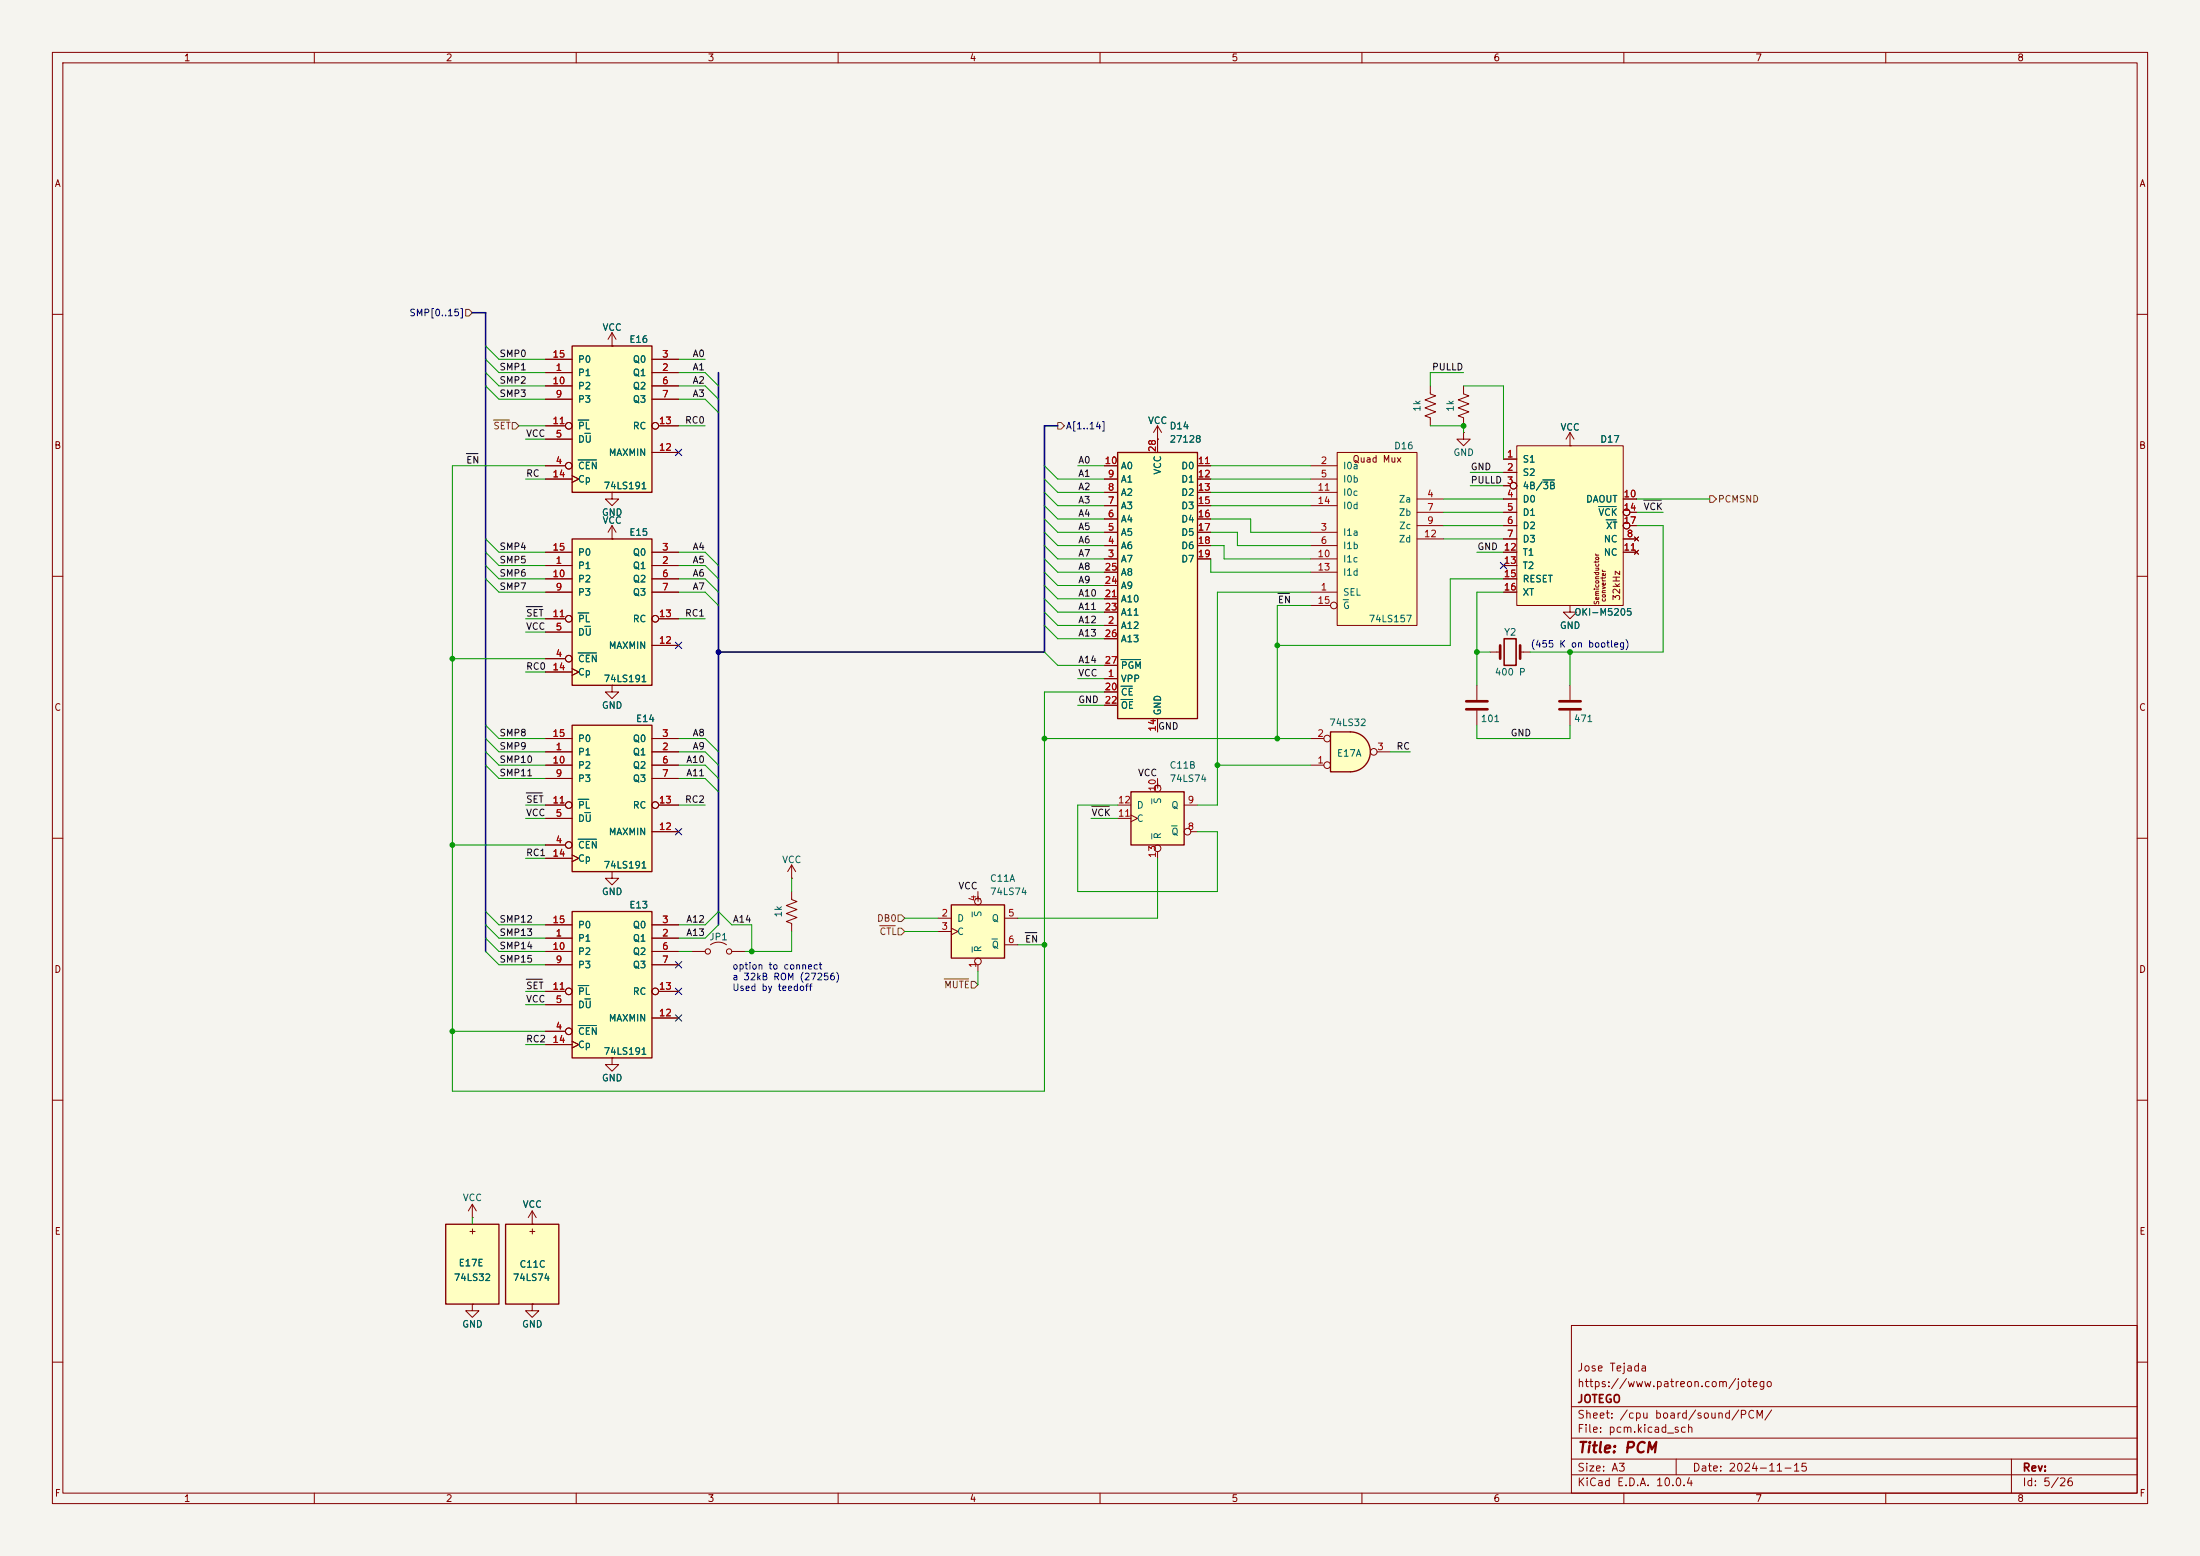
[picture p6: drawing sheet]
<svg xmlns="http://www.w3.org/2000/svg" width="420mm" height="297mm" viewBox="0 0 420 297" stroke-linecap="round" stroke-linejoin="round" font-family="sans-serif">
<path d="M0 0h420v297h-420z" fill="#f5f4ef" stroke="#f5f4ef" stroke-width=".19"/>
<g fill="none" stroke="#840000" stroke-width=".19">
<path d="M10 10h400v277h-400zM12 12h396v273h-396zM60 10v2M110 10v2M160 10v2M210 10v2M260 10v2M310 10v2M360 10v2M10 60h2M408 60h2M10 110h2"/>
<path d="M408 110h2M10 160h2M408 160h2M10 210h2M408 210h2M300 253h108v32h-108zM10 260h2M300 278.5h108M300 274.5h108M300 268.5h108M320 278.5v3M384 278.5v6.5"/>
<path d="M408 260h2M60 285v2M110 285v2M160 285v2M210 285v2M260 285v2M300 281.5h108M310 285v2M360 285v2"/>
</g>
<path d="M255.3 86.4h15.2v33h-15.2z" fill="#ffffc2"/>
<g fill="none" stroke="#840000" stroke-width=".19">
<path d="M250.2 88.9h5.1M250.2 91.4h5.1M250.2 94h5.1M250.2 96.5h5.1M255.3 86.4h15.2v33h-15.2zM270.5 95.3h5.1M270.5 97.8h5.1M250.2 113h5.1M250.2 101.6h5.1M250.2 104.1h5.1M250.2 106.7h5.1M250.2 109.2h5.1"/>
<path d="M250.2 115.6h3.8M270.5 100.3h5.1M270.5 102.9h5.1"/>
<circle cx="254.6" cy="115.6" r=".63"/>
</g>
<path d="M256.4 114.5h1" fill="none" stroke="#006464" stroke-width=".19"/>
<path d="M109.2 102.9h15.3v27.9h-15.3z" fill="#ffffc2"/>
<path d="M109.2 102.9h15.3v27.9h-15.3z" fill="none" stroke="#840000" stroke-width=".25"/>
<g fill="none" stroke="#840000" stroke-width=".19">
<path d="M221 83.8h.1M221 81.3l-.8 1.3M221 81.3l.7 1.3M221 81.3v2.5M279.4 82.6v1.2h1.3l-1.3 1.3-1.3-1.3h1.3M279.4 82.6h.1M299.7 85.1h.1M299.7 82.6v2.5M299.7 82.6l-.7 1.2M299.7 82.6l.8 1.2M104.1 108h5.1M104.1 105.4h5.1"/>
<path d="M104.1 110.5h5.1M104.1 113h5.1M104.1 118.1h3.8M124.5 108h5M124.5 105.4h5M124.5 110.5h5M124.5 113h5M125.7 118.1h3.8M299.7 115.6v1.2h1.3l-1.3 1.3-1.3-1.3h1.3M299.7 115.6h.1M104.1 125.7h3.8M104.1 120.7h5.1"/>
<path d="M104.1 128.3h5.1M109.2 127.6l1.3 .7-1.3 .6M124.5 123.2h5M281.9 130.8v2.8M281.9 135.6v2.8M284.5 124.5h1.9M290.2 124.5h1.9M299.7 130.8v2.8M299.7 135.6v2.8M151.1 170.2v1.5l1 .4-2 .7 2 .8-2 .8 2 .7-2 .8 1 .4v1.5"/>
<circle cx="108.6" cy="118.1" r=".63"/>
<circle cx="125.1" cy="118.1" r=".63"/>
<circle cx="108.6" cy="125.7" r=".63"/>
</g>
<path d="M110.4 117h2M111.6 119.5h1.1M110.4 124.6h3.5" fill="none" stroke="#006464" stroke-width=".19"/>
<path d="M279.9 133.9h4.1M279.9 135.4h4.1M286.4 123.2v2.5M290.2 123.2v2.5M297.7 133.9h4.1M297.7 135.4h4.1" fill="none" stroke="#840000" stroke-width=".51"/>
<path d="M287.1 121.9h2.3v5.1h-2.3z" fill="none" stroke="#840000" stroke-width=".3"/>
<path d="M289.6 85.1h20.3v30.5h-20.3z" fill="#ffffc2"/>
<g fill="none" stroke="#840000" stroke-width=".19">
<path d="M287 87.6h2.6M287 90.2h2.6M287 92.7h1.3M287 95.3h2.6M287 97.8h2.6M289.6 85.1h20.3v30.5h-20.3zM309.9 95.3h2.5M311.1 97.8h1.3M287 100.3h2.6M287 102.9h2.6M287 105.4h2.6M287 108h2.6"/>
<path d="M287 110.5h2.6M287 113h2.6M309.9 102.9h2.5M309.9 105.4h2.5M311.1 100.3h1.3M312 102.5l.8 .8M312 105l.8 .8M312.8 102.5l-.8 .8M312.8 105l-.8 .8"/>
<circle cx="288.9" cy="92.7" r=".63"/>
<circle cx="310.5" cy="97.8" r=".63"/>
<circle cx="310.5" cy="100.3" r=".63"/>
</g>
<path d="M294.5 91.6h2.2M305.2 96.7h3.3M306.6 99.2h1.9" fill="none" stroke="#006464" stroke-width=".19"/>
<path d="M109.2 138.4h15.3v28h-15.3z" fill="#ffffc2"/>
<path d="M109.2 138.4h15.3v28h-15.3z" fill="none" stroke="#840000" stroke-width=".25"/>
<g fill="none" stroke="#840000" stroke-width=".19">
<path d="M104.1 143.5h5.1M104.1 141h5.1M104.1 156.2h5.1M104.1 146.1h5.1M104.1 148.6h5.1M104.1 153.7h3.8M124.5 143.5h5M124.5 141h5M124.5 146.1h5M124.5 148.6h5M124.5 158.8h5M125.7 153.7h3.8"/>
<path d="M104.1 161.3h3.8M104.1 163.8h5.1M109.2 163.2l1.3 .6-1.3 .7"/>
<circle cx="108.6" cy="153.7" r=".63"/>
<circle cx="125.1" cy="153.7" r=".63"/>
<circle cx="108.6" cy="161.3" r=".63"/>
</g>
<path d="M110.4 152.6h2M111.6 155.1h1.1M110.4 160.2h3.5" fill="none" stroke="#006464" stroke-width=".19"/>
<path d="M215.9 151.1h10.2v10.2h-10.2z" fill="#ffffc2"/>
<path d="M215.9 151.1h10.2v10.2h-10.2z" fill="none" stroke="#840000" stroke-width=".25"/>
<g fill="none" stroke="#840000" stroke-width=".19">
<path d="M116.8 130.8v1.3h1.3l-1.3 1.3-1.2-1.3h1.2M116.8 130.8h.1M213.4 153.7h2.5M213.4 156.2h2.5M215.9 155.6l1.3 .6-1.3 .6M221 148.6v1.3M226.1 153.7h2.5M227.3 158.8h1.3M221 162.6v1.2M90.2 248.9v1.3h1.2l-1.2 1.3-1.3-1.3h1.3M90.2 248.9h.1"/>
<circle cx="221" cy="150.5" r=".63"/>
<circle cx="226.7" cy="158.7" r=".63"/>
<circle cx="221" cy="161.9" r=".63"/>
</g>
<path d="M219.9 152.5v.9M219.9 159.1v1M223.6 157.6h1.1" fill="none" stroke="#006464" stroke-width=".19"/>
<path d="M85.1 233.7h10.1v15.2h-10.1z" fill="#ffffc2"/>
<path d="M85.1 233.7h10.1v15.2h-10.1z" fill="none" stroke="#840000" stroke-width=".25"/>
<path d="M90.2 232.4h.1M90.2 229.9l-.8 1.2M90.2 229.9l.7 1.2M90.2 229.9v2.5" fill="none" stroke="#840000" stroke-width=".19"/>
<path d="M96.5 233.7h10.2v15.2h-10.2z" fill="#ffffc2"/>
<path d="M96.5 233.7h10.2v15.2h-10.2z" fill="none" stroke="#840000" stroke-width=".25"/>
<path d="M101.6 233.7h.1M101.6 231.1l-.8 1.3M101.6 231.1l.8 1.3M101.6 231.1v2.6M101.6 248.9v1.3h1.3l-1.3 1.3-1.3-1.3h1.3M101.6 248.9h.1" fill="none" stroke="#840000" stroke-width=".19"/>
<path d="M213.4 86.4h15.2v50.8h-15.2z" fill="#ffffc2"/>
<path d="M213.4 86.4h15.2v50.8h-15.2z" fill="none" stroke="#840000" stroke-width=".25"/>
<g fill="none" stroke="#840000" stroke-width=".19">
<path d="M210.8 99.1h2.6M210.8 96.5h2.6M210.8 94h2.6M210.8 91.4h2.6M210.8 88.9h2.6M221 83.8v2.6M228.6 99.1h2.5M228.6 96.5h2.5M228.6 94h2.5M228.6 91.4h2.5M228.6 88.9h2.5M210.8 119.4h2.6"/>
<path d="M210.8 106.7h2.6M210.8 104.1h2.6M210.8 101.6h2.6M210.8 114.3h2.6M210.8 116.8h2.6M210.8 111.8h2.6M210.8 109.2h2.6M228.6 106.7h2.5M228.6 104.1h2.5M228.6 101.6h2.5M210.8 129.5h2.6M210.8 132.1h2.6"/>
<path d="M210.8 134.6h2.6M210.8 121.9h2.6M210.8 127h2.6M221 137.2v2.5"/>
</g>
<path d="M214 131h2.2M214 133.5h2.2M214 125.9h3.7" fill="none" stroke="#006464" stroke-width=".19"/>
<path d="M109.2 174h15.3v27.9h-15.3z" fill="#ffffc2"/>
<path d="M109.2 174h15.3v27.9h-15.3z" fill="none" stroke="#840000" stroke-width=".25"/>
<g fill="none" stroke="#840000" stroke-width=".19">
<path d="M104.1 179.1h5.1M104.1 176.5h5.1M124.5 179.1h5M124.5 176.5h5M104.1 196.9h3.8M104.1 191.8h5.1M104.1 181.6h5.1M104.1 184.2h5.1M104.1 189.2h3.8M104.1 199.4h5.1M109.2 198.8l1.3 .6-1.3 .6M124.5 181.6h5"/>
<path d="M124.5 184.2h5M124.5 194.3h5M125.7 189.2h3.8M116.8 201.9v1.3h1.3l-1.3 1.3-1.2-1.3h1.2M116.8 201.9h.1"/>
<circle cx="108.6" cy="189.2" r=".63"/>
<circle cx="108.6" cy="196.8" r=".63"/>
<circle cx="125.1" cy="189.2" r=".63"/>
</g>
<path d="M110.4 195.7h3.5M110.4 188.1h2M111.6 190.7h1.1" fill="none" stroke="#006464" stroke-width=".19"/>
<path d="M109.2 66h15.3v28h-15.3z" fill="#ffffc2"/>
<path d="M109.2 66h15.3v28h-15.3z" fill="none" stroke="#840000" stroke-width=".25"/>
<g fill="none" stroke="#840000" stroke-width=".19">
<path d="M104.1 71.1h5.1M104.1 68.6h5.1M104.1 73.7h5.1M104.1 76.2h5.1M116.8 66h.1M116.8 63.5l-.7 1.3M116.8 63.5l.8 1.3M116.8 63.5v2.5M124.5 71.1h5M124.5 68.6h5M124.5 73.7h5M124.5 76.2h5"/>
<path d="M104.1 88.9h3.8M104.1 83.8h5.1M104.1 81.3h3.8M104.1 91.4h5.1M109.2 90.8l1.3 .6-1.3 .7M124.5 86.4h5M125.7 81.3h3.8"/>
<circle cx="108.6" cy="81.3" r=".63"/>
<circle cx="108.6" cy="88.9" r=".63"/>
<circle cx="125.1" cy="81.3" r=".63"/>
</g>
<path d="M110.4 87.8h3.5M110.4 80.2h2M111.6 82.7h1.1" fill="none" stroke="#006464" stroke-width=".19"/>
<path d="M257.8 139.7a3.8 3.8 0 0 1 3.8 3.8 3.8 3.8 0 0 1-3.8 3.8z" fill="#ffffc2" stroke="#ffffc2" stroke-width=".19"/>
<path d="M254 139.7h3.8v7.6h-3.8z" fill="#ffffc2"/>
<path d="M254 139.7h3.8a3.8 3.8 0 0 1 3.8 3.8 3.8 3.8 0 0 1-3.8 3.8h-3.8z" fill="none" stroke="#840000" stroke-width=".25"/>
<g fill="none" stroke="#840000" stroke-width=".19">
<path d="M250.2 146.1h2.5M250.2 141h2.5M262.9 143.5h2.5"/>
<circle cx="253.4" cy="146" r=".63"/>
<circle cx="253.4" cy="141" r=".63"/>
<circle cx="262.3" cy="143.5" r=".63"/>
</g>
<path d="M181.6 172.7h10.2v10.2h-10.2z" fill="#ffffc2"/>
<path d="M181.6 172.7h10.2v10.2h-10.2z" fill="none" stroke="#840000" stroke-width=".25"/>
<g fill="none" stroke="#840000" stroke-width=".19">
<path d="M104.1 71.1h5.1M104.1 68.6h5.1M104.1 73.7h5.1M104.1 76.2h5.1M116.8 66h.1M124.5 71.1h5M124.5 68.6h5M124.5 73.7h5M124.5 76.2h5M273 73.7v1.5l1.1 .4-2.1 .7 2.1 .8-2.1 .8 2.1 .7-2.1 .8 1 .4v1.5M279.4 73.7v1.5l1 .4-2 .7 2 .8-2 .8 2 .7-2 .8 1 .4v1.5M104.1 91.4h5.1"/>
<path d="M104.1 88.9h3.8M104.1 83.8h5.1M104.1 81.3h3.8M109.2 90.8l1.3 .6-1.3 .7M116.8 94v1.3h1.3l-1.3 1.2-1.2-1.2h1.2M116.8 94h.1M124.5 86.4h5M125.7 81.3h3.8M210.8 99.1h2.6M210.8 96.5h2.6M210.8 94h2.6M210.8 91.4h2.6"/>
<path d="M210.8 88.9h2.6M221 83.8h.1M221 83.8v2.6M228.6 99.1h2.5M228.6 96.5h2.5M228.6 94h2.5M228.6 91.4h2.5M228.6 88.9h2.5M287 87.6h2.6M287 90.2h2.6M287 92.7h1.3M287 95.3h2.6"/>
<path d="M287 97.8h2.6M299.7 85.1h.1M309.9 95.3h2.5M311.1 97.8h1.3M104.1 105.4h5.1M104.1 108h5.1M104.1 110.5h5.1M104.1 113h5.1M104.1 118.1h3.8M116.8 102.9h.1M116.8 100.3l-.7 1.3M116.8 100.3l.8 1.3"/>
<path d="M116.8 100.3v2.6M124.5 105.4h5M124.5 108h5M124.5 110.5h5M124.5 113h5M125.7 118.1h3.8M210.8 119.4h2.6M210.8 106.7h2.6M210.8 104.1h2.6M210.8 101.6h2.6M210.8 114.3h2.6M210.8 116.8h2.6"/>
<path d="M210.8 111.8h2.6M210.8 109.2h2.6M228.6 106.7h2.5M228.6 104.1h2.5M228.6 101.6h2.5M287 100.3h2.6M287 102.9h2.6M287 105.4h2.6M287 108h2.6M287 110.5h2.6M287 113h2.6M299.7 115.6h.1"/>
<path d="M309.9 102.9h2.5M309.9 105.4h2.5M311.1 100.3h1.3M312 102.5l.8 .8M312 105l.8 .8M312.8 102.5l-.8 .8M312.8 105l-.8 .8M104.1 125.7h3.8M104.1 120.7h5.1M104.1 128.3h5.1M109.2 127.6l1.3 .7-1.3 .6M116.8 130.8h.1"/>
<path d="M124.5 123.2h5M210.8 129.5h2.6M210.8 132.1h2.6M210.8 134.6h2.6M210.8 121.9h2.6M210.8 127h2.6M221 137.2v2.5M104.1 143.5h5.1M104.1 141h5.1M104.1 156.2h5.1M104.1 146.1h5.1M104.1 148.6h5.1"/>
<path d="M104.1 153.7h3.8M124.5 143.5h5M124.5 141h5M124.5 146.1h5M124.5 148.6h5M124.5 158.8h5M125.7 153.7h3.8M104.1 161.3h3.8M104.1 163.8h5.1M104.1 179.1h5.1M104.1 176.5h5.1M109.2 163.2l1.3 .6-1.3 .7"/>
<path d="M116.8 166.4v1.2h1.3l-1.3 1.3-1.2-1.3h1.2M116.8 166.4h.1M124.5 179.1h5M124.5 176.5h5M151.1 167.6h.1M151.1 165.1l-.7 1.3M151.1 165.1l.8 1.3M151.1 165.1v2.5M179.1 175.3h2.5M179.1 177.8h2.5M181.6 177.2l1.3 .6-1.3 .6M186.7 170.2v1.3"/>
<path d="M191.8 175.3h2.5M104.1 181.6h5.1M104.1 196.9h3.8M104.1 191.8h5.1M104.1 184.2h5.1M104.1 189.2h3.8M104.1 199.4h5.1M109.2 198.8l1.3 .6-1.3 .6M124.5 181.6h5M124.5 184.2h5M124.5 194.3h5M125.7 189.2h3.8"/>
<path d="M132.1 181.6h2.5M135.6 180.3a2.54 2.54 0 0 1 3.1 0M139.7 181.6h2.5M186.7 184.2v1.2M191.8 180.3h2.5M116.8 201.9h.1M101.6 233.7h.1M90.2 248.9h.1M101.6 248.9h.1"/>
<circle cx="108.6" cy="81.3" r=".63"/>
<circle cx="108.6" cy="88.9" r=".63"/>
<circle cx="125.1" cy="81.3" r=".63"/>
<circle cx="288.9" cy="92.7" r=".63"/>
<circle cx="310.5" cy="97.8" r=".63"/>
<circle cx="108.6" cy="118.1" r=".63"/>
<circle cx="125.1" cy="118.1" r=".63"/>
<circle cx="310.5" cy="100.3" r=".63"/>
<circle cx="108.6" cy="125.7" r=".63"/>
<circle cx="108.6" cy="153.7" r=".63"/>
<circle cx="125.1" cy="153.7" r=".63"/>
<circle cx="108.6" cy="161.3" r=".63"/>
<circle cx="186.7" cy="172.1" r=".63"/>
<circle cx="108.6" cy="189.2" r=".63"/>
<circle cx="108.6" cy="196.8" r=".63"/>
<circle cx="125.1" cy="189.2" r=".63"/>
<circle cx="135.1" cy="181.6" r=".51"/>
<circle cx="139.2" cy="181.6" r=".51"/>
<circle cx="186.7" cy="183.5" r=".63"/>
</g>
<g fill="none" stroke="#006464" stroke-width=".19">
<path d="M110.4 87.8h3.5M110.4 80.2h2M111.6 82.7h1.1M294.5 91.6h2.2M305.2 96.7h3.3M306.6 99.2h1.9M110.4 117h2M111.6 119.5h1.1M110.4 124.6h3.5M214 131h2.2M214 133.5h2.2M214 125.9h3.7"/>
<path d="M110.4 152.6h2M111.6 155.1h1.1M110.4 160.2h3.5M185.6 174.1v.9M189.3 179.2h1.1M110.4 195.7h3.5M110.4 188.1h2M111.6 190.7h1.1M185.6 180.7v1"/>
</g>
<path d="M88.9 59.1h.6l.7 .6-.7 .6h-.6zM94.2 80.2h3.1M97.8 80.6h.6l.7 .7-.7 .6h-.6zM201.9 80.6h.7l.6 .7-.6 .6h-.7zM326.4 94.6h.6l.7 .7-.7 .6h-.6zM167.9 176.7h3M171.4 177.2h.7l.6 .6-.6 .6h-.7zM171.4 174.6h.7l.6 .7-.6 .6h-.7zM180.3 186.9h4.6M185.4 187.3h.7l.6 .7-.6 .6h-.7z" fill="none" stroke="#725600" stroke-width=".19"/>
<path d="M89 86.6h2.3M313.8 95.5h3.4M100.5 115.8h3M244 113.3h2.2M100.5 151.4h3M208.4 153.9h3.4M195.7 178h2.2M100.5 186.9h3" fill="none" stroke="#0f0f0f" stroke-width=".19"/>
<path d="M90.2 59.7h2.5v121.9M137.2 71.1v105.4M201.9 81.3h-2.5v43.2h-62.2" fill="none" stroke="#000084" stroke-width=".3"/>
<g fill="none" stroke="#009600" stroke-width=".19">
<path d="M92.7 68.6l2.5 2.5h8.9M92.7 66l2.5 2.6h8.9M92.7 71.1l2.5 2.6h8.9M92.7 73.7l2.5 2.5h8.9M129.5 71.1h5.1l2.6 2.6M129.5 68.6h5.1M129.5 73.7h5.1l2.6 2.5M129.5 76.2h5.1l2.6 2.5M279.4 71.1h-6.4v2.6M279.4 73.7h7.6v13.9M99.1 81.3h5M100.3 91.4h3.8"/>
<path d="M100.3 83.8h3.8M104.1 88.9h-17.7v119.4h113v-76.2h11.4M129.5 81.3h5.1M199.4 96.5l2.5 2.6h8.9M199.4 99.1l2.5 2.5h8.9M199.4 94l2.5 2.5h8.9M199.4 88.9l2.5 2.5h8.9M199.4 91.4l2.5 2.6h8.9M205.7 88.9h5.1M231.1 99.1h7.7v2.5h11.4M231.1 88.9h19.1M231.1 96.5h19.1"/>
<path d="M231.1 91.4h19.1M231.1 94h19.1M273 81.3h6.4v1.3M275.6 97.8h11.4M275.6 95.3h11.4M280.7 92.7h6.3M280.7 90.2h6.3M312.4 97.8h5.1M312.4 95.3h14M92.7 110.5l2.5 2.5h8.9M92.7 102.9l2.5 2.5h8.9M92.7 108l2.5 2.5h8.9"/>
<path d="M92.7 105.4l2.5 2.6h8.9M100.3 118.1h3.8M129.5 118.1h5.1M129.5 113h5.1l2.6 2.6M129.5 105.4h5.1l2.6 2.6M129.5 110.5h5.1l2.6 2.5M129.5 108h5.1l2.6 2.5M199.4 109.2l2.5 2.6h8.9M199.4 106.7l2.5 2.5h8.9M199.4 101.6l2.5 2.5h8.9M199.4 119.4l2.5 2.5h8.9M199.4 111.8l2.5 2.5h8.9"/>
<path d="M199.4 104.1l2.5 2.6h8.9M199.4 114.3l2.5 2.5h8.9M199.4 116.8l2.5 2.6h8.9M231.1 106.7v2.5h19.1M231.1 101.6h5.1v2.5h14M231.1 104.1h2.6v2.6h16.5M250.2 113h-17.8v40.7h-3.8M250.2 115.6h-6.4v25.4M275.6 100.3h11.4M275.6 102.9h11.4M281.9 105.4h5.1M287 113h-5.1v17.8"/>
<path d="M287 110.5h-10.1v12.7h-33.1M312.4 100.3h5.1v24.2h-25.4M86.4 125.7h17.7M92.7 138.4l2.5 2.6h8.9M100.3 120.7h3.8M100.3 128.3h3.8M199.4 124.5l2.5 2.5h8.9M205.7 129.5h5.1M205.7 134.6h5.1M281.9 124.5h2.6M281.9 138.4v2.6h17.8v-2.6M299.7 124.5v6.3"/>
<path d="M92.7 146.1l2.5 2.5h8.9M92.7 141l2.5 2.5h8.9M92.7 143.5l2.5 2.6h8.9M100.3 156.2h3.8M100.3 153.7h3.8M129.5 148.6h5.1l2.6 2.5M129.5 143.5h5.1l2.6 2.6M129.5 153.7h5.1M129.5 141h5.1l2.6 2.5M129.5 146.1h5.1l2.6 2.5M199.4 141h50.8M208.3 156.2h5.1"/>
<path d="M213.4 153.7h-7.7v16.5h26.7v-11.4h-3.8M232.4 146.1h17.8M265.4 143.5h3.8M86.4 161.3h17.7M92.7 179.1l2.5 2.5h8.9M92.7 174l2.5 2.5h8.9M92.7 176.5l2.5 2.6h8.9M100.3 163.8h3.8M129.5 176.5h5.1l2.6-2.5 2.5 2.5h3.8v5.1M137.2 176.5l-2.6 2.6h-5.1M151.1 177.8v3.8h-8.9M151.1 167.6v2.6"/>
<path d="M172.7 175.3h6.4M172.7 177.8h6.4M221 163.8v11.5h-26.7M86.4 196.9h17.7M92.7 181.6l2.5 2.6h8.9M100.3 199.4h3.8M100.3 191.8h3.8M100.3 189.2h3.8M129.5 181.6h2.6M186.7 185.4v2.6M194.3 180.3h5.1M90.2 232.4v1.3"/>
</g>
<g fill="none" stroke="#000084" stroke-width=".19">
<path d="M128.9 85.8l1.2 1.2M130.1 85.8l-1.2 1.2M286.4 107.3l1.2 1.3M287.6 107.3l-1.2 1.3M128.9 122.6l1.2 1.2M130.1 122.6l-1.2 1.2M128.9 158.1l1.2 1.3M130.1 158.1l-1.2 1.3M128.9 183.5l1.2 1.3M128.9 193.7l1.2 1.2M128.9 188.6l1.2 1.2M130.1 183.5l-1.2 1.3"/>
<path d="M130.1 193.7l-1.2 1.2M130.1 188.6l-1.2 1.2"/>
</g>
<g fill="#009600" stroke="#009600" stroke-width=".19">
<circle cx="243.8" cy="123.2" r=".46"/>
<circle cx="279.4" cy="81.3" r=".46"/>
<circle cx="199.4" cy="141" r=".46"/>
<circle cx="199.4" cy="180.3" r=".46"/>
<circle cx="243.8" cy="141" r=".46"/>
<circle cx="232.4" cy="146.1" r=".46"/>
<circle cx="299.7" cy="124.5" r=".46"/>
<circle cx="281.9" cy="124.5" r=".46"/>
<circle cx="86.4" cy="125.7" r=".46"/>
<circle cx="86.4" cy="196.9" r=".46"/>
<circle cx="143.5" cy="181.6" r=".46"/>
<circle cx="86.4" cy="161.3" r=".46"/>
</g>
<circle cx="137.2" cy="124.5" r=".46" fill="#000084" stroke="#000084" stroke-width=".19"/>
<text font-size="2" fill="#840000" x="301" y="277.8">Title: PCM</text>
<g font-size="1.5" fill="#840000">
<text x="301" y="262.1">Jose Tejada</text>
<text x="301" y="268.1">JOTEGO</text>
<text x="301" y="265.1">https://www.patreon.com/jotego</text>
<text x="301" y="273.8">File: pcm.kicad_sch</text>
<text x="301" y="271.1">Sheet: /cpu board/sound/PCM/</text>
<text x="301" y="281.2">Size: A3</text>
<text x="323" y="281.2">Date: 2024-11-15</text>
<text x="386" y="281.2">Rev:</text>
<text x="301" y="284">KiCad E.D.A. 10.0.4</text>
<text x="386" y="284">Id: 5/26</text>
</g>
<g font-size="1.3" fill="#840000">
<text x="35" y="12">1</text>
<text x="85" y="12">2</text>
<text x="135" y="12">3</text>
<text x="185" y="12">4</text>
<text x="235" y="12">5</text>
<text x="285" y="12">6</text>
<text x="335" y="12">7</text>
<text x="385" y="12">8</text>
<text x="10.3" y="36">A</text>
<text x="408.3" y="36">A</text>
<text x="10.3" y="86">B</text>
<text x="258.1" y="88.6">Quad Mux</text>
<text x="408.2" y="86">B</text>
<text x="309.6" y="114.8" transform="rotate(-90 309.6 114.8)">32kHz</text>
<text x="10.3" y="136">C</text>
<text x="408.2" y="136">C</text>
<text x="220.1" y="150.8">+</text>
<text x="185.8" y="172.4">+</text>
<text x="10.3" y="186">D</text>
<text x="408.2" y="186">D</text>
<text x="10.3" y="236">E</text>
<text x="89.3" y="235.9">+</text>
<text x="100.7" y="235.9">+</text>
<text x="408.3" y="236">E</text>
<text x="10.3" y="286">F</text>
<text x="35" y="287">1</text>
<text x="85" y="287">2</text>
<text x="135" y="287">3</text>
<text x="185" y="287">4</text>
<text x="235" y="287">5</text>
<text x="285" y="287">6</text>
<text x="335" y="287">7</text>
<text x="385" y="287">8</text>
<text x="408.3" y="286">F</text>
</g>
<g font-size="1.3" fill="#000084">
<text x="78" y="60.7">SMP[0..15]</text>
<text x="203.4" y="82.3">A[1..14]</text>
</g>
<g font-size="1.3" fill="#006464">
<text x="114.9" y="63.5">VCC</text>
<text x="120" y="65.7">E16</text>
<text x="110.2" y="69.6">P0</text>
<text x="120.7" y="69.6">Q0</text>
<text x="110.2" y="72.1">P1</text>
<text x="110.2" y="77.2">P3</text>
<text x="110.2" y="74.6">P2</text>
<text x="120.7" y="72.1">Q1</text>
<text x="120.7" y="74.6">Q2</text>
<text x="120.7" y="77.2">Q3</text>
<text x="110.2" y="82.3">PL</text>
<text x="120.7" y="82.3">RC</text>
<text x="219.1" y="81.2">VCC</text>
<text x="223.2" y="82.3">D14</text>
<text x="271.5" y="78.7" transform="rotate(-90 271.5 78.7)">1k</text>
<text x="277.8" y="78.7" transform="rotate(-90 277.8 78.7)">1k</text>
<text x="297.8" y="82.5">VCC</text>
<text x="110.2" y="89.9">CEN</text>
<text x="110.2" y="84.8">DU</text>
<text x="116.1" y="87.3">MAXMIN</text>
<text x="213.9" y="89.9">A0</text>
<text x="223.2" y="84.8">27128</text>
<text x="225.4" y="89.9">D0</text>
<text x="256.3" y="89.9">I0a</text>
<text x="266" y="86.1">D16</text>
<text x="277.4" y="87.3">GND</text>
<text x="290.6" y="88.6">S1</text>
<text x="305.4" y="84.8">D17</text>
<text x="110.2" y="92.4">Cp</text>
<text x="115.1" y="93.7">74LS191</text>
<text x="213.9" y="95">A2</text>
<text x="213.9" y="92.4">A1</text>
<text x="222" y="90.7" transform="rotate(-90 222 90.7)">VCC</text>
<text x="225.4" y="92.4">D1</text>
<text x="225.4" y="95">D2</text>
<text x="256.3" y="92.4">I0b</text>
<text x="256.3" y="95">I0c</text>
<text x="290.6" y="91.1">S2</text>
<text x="290.6" y="93.7">4B/3B</text>
<text x="114.8" y="98.8">GND</text>
<text x="114.9" y="100.3">VCC</text>
<text x="213.9" y="100">A4</text>
<text x="213.9" y="97.5">A3</text>
<text x="225.4" y="97.5">D3</text>
<text x="225.4" y="100">D4</text>
<text x="256.3" y="97.5">I0d</text>
<text x="266.9" y="96.2">Za</text>
<text x="266.9" y="98.8">Zb</text>
<text x="267" y="101.3">Zc</text>
<text x="290.6" y="96.2">D0</text>
<text x="290.6" y="98.8">D1</text>
<text x="290.6" y="101.3">D2</text>
<text x="302.7" y="96.2">DAOUT</text>
<text x="305" y="98.8">VCK</text>
<text x="306.5" y="101.3">XT</text>
<text x="110.2" y="106.4">P0</text>
<text x="120" y="102.6">E15</text>
<text x="120.7" y="106.4">Q0</text>
<text x="213.9" y="107.7">A7</text>
<text x="213.9" y="105.1">A6</text>
<text x="213.9" y="102.6">A5</text>
<text x="225.4" y="102.6">D5</text>
<text x="225.4" y="105.1">D6</text>
<text x="225.4" y="107.7">D7</text>
<text x="256.3" y="102.6">I1a</text>
<text x="256.3" y="105.1">I1b</text>
<text x="256.3" y="107.7">I1c</text>
<text x="266.9" y="103.8">Zd</text>
<text x="290.6" y="103.8">D3</text>
<text x="290.6" y="106.4">T1</text>
<text x="306.1" y="103.8">NC</text>
<text x="306.1" y="106.4">NC</text>
<text x="110.2" y="108.9">P1</text>
<text x="110.2" y="111.5">P2</text>
<text x="120.7" y="108.9">Q1</text>
<text x="120.7" y="111.5">Q2</text>
<text x="213.9" y="112.7">A9</text>
<text x="213.9" y="110.2">A8</text>
<text x="256.3" y="110.2">I1d</text>
<text x="290.6" y="108.9">T2</text>
<text x="290.6" y="111.5">RESET</text>
<text x="110.2" y="114">P3</text>
<text x="110.2" y="119.1">PL</text>
<text x="120.7" y="114">Q3</text>
<text x="120.7" y="119.1">RC</text>
<text x="213.9" y="115.3">A10</text>
<text x="213.9" y="117.8">A11</text>
<text x="256.3" y="114">SEL</text>
<text x="256.3" y="116.5">G</text>
<text x="261.2" y="119.1">74LS157</text>
<text x="290.6" y="114">XT</text>
<text x="300.4" y="117.8">OKI-M5205</text>
<text x="110.2" y="121.6">DU</text>
<text x="116.1" y="124.2">MAXMIN</text>
<text x="213.9" y="120.4">A12</text>
<text x="213.9" y="122.9">A13</text>
<text x="287" y="121.6">Y2</text>
<text x="297.7" y="120.4">GND</text>
<text x="110.2" y="126.7">CEN</text>
<text x="110.2" y="129.2">Cp</text>
<text x="115.1" y="130.5">74LS191</text>
<text x="213.9" y="130.5">VPP</text>
<text x="213.9" y="128">PGM</text>
<text x="285.3" y="129.2">400 P</text>
<text x="114.8" y="135.6">GND</text>
<text x="213.9" y="133.1">CE</text>
<text x="213.9" y="135.6">OE</text>
<text x="222" y="136.7" transform="rotate(-90 222 136.7)">GND</text>
<text x="110.2" y="141.9">P0</text>
<text x="120.7" y="141.9">Q0</text>
<text x="121.3" y="138.1">E14</text>
<text x="253.7" y="138.9">74LS32</text>
<text x="282.6" y="138.1">101</text>
<text x="300.4" y="138.1">471</text>
<text x="110.2" y="144.5">P1</text>
<text x="110.2" y="149.6">P3</text>
<text x="110.2" y="147">P2</text>
<text x="120.7" y="144.5">Q1</text>
<text x="120.7" y="147">Q2</text>
<text x="120.7" y="149.6">Q3</text>
<text x="223.2" y="147">C11B</text>
<text x="223.2" y="149.6">74LS74</text>
<text x="255.1" y="144.7">E17A</text>
<text x="110.2" y="154.6">PL</text>
<text x="120.7" y="154.6">RC</text>
<text x="216.9" y="154.6">D</text>
<text x="222" y="153.6" transform="rotate(-90 222 153.6)">S</text>
<text x="223.5" y="154.6">Q</text>
<text x="110.2" y="157.2">DU</text>
<text x="116.1" y="159.7">MAXMIN</text>
<text x="216.9" y="157.2">C</text>
<text x="222" y="160.3" transform="rotate(-90 222 160.3)">R</text>
<text x="223.5" y="159.7">Q</text>
<text x="110.2" y="162.3">CEN</text>
<text x="110.2" y="164.8">Cp</text>
<text x="115.1" y="166.1">74LS191</text>
<text x="149.2" y="165.1">VCC</text>
<text x="114.8" y="171.2">GND</text>
<text x="120" y="173.7">E13</text>
<text x="188.9" y="168.6">C11A</text>
<text x="188.9" y="171.2">74LS74</text>
<text x="110.2" y="177.5">P0</text>
<text x="120.7" y="177.5">Q0</text>
<text x="135.3" y="179.8">JP1</text>
<text x="149.6" y="175.2" transform="rotate(-90 149.6 175.2)">1k</text>
<text x="182.6" y="176.2">D</text>
<text x="182.6" y="178.8">C</text>
<text x="187.7" y="175.1" transform="rotate(-90 187.7 175.1)">S</text>
<text x="189.2" y="176.2">Q</text>
<text x="110.2" y="180">P1</text>
<text x="110.2" y="185.1">P3</text>
<text x="110.2" y="182.6">P2</text>
<text x="120.7" y="180">Q1</text>
<text x="120.7" y="182.6">Q2</text>
<text x="120.7" y="185.1">Q3</text>
<text x="187.7" y="181.9" transform="rotate(-90 187.7 181.9)">R</text>
<text x="189.2" y="181.3">Q</text>
<text x="110.2" y="190.2">PL</text>
<text x="120.7" y="190.2">RC</text>
<text x="110.2" y="197.8">CEN</text>
<text x="110.2" y="192.7">DU</text>
<text x="116.1" y="195.3">MAXMIN</text>
<text x="110.2" y="200.4">Cp</text>
<text x="115.1" y="201.6">74LS191</text>
<text x="114.8" y="206.7">GND</text>
<text x="88.3" y="229.6">VCC</text>
<text x="99.7" y="230.8">VCC</text>
<text x="86.5" y="244.8">74LS32</text>
<text x="87.5" y="242">E17E</text>
<text x="97.8" y="244.8">74LS74</text>
<text x="99.1" y="242.3">C11C</text>
<text x="88.1" y="253.7">GND</text>
<text x="99.6" y="253.7">GND</text>
</g>
<g font-size="1.3" fill="#0f0f0f">
<text x="95.2" y="68.5">SMP0</text>
<text x="95.2" y="71">SMP1</text>
<text x="132.1" y="71">A1</text>
<text x="132.1" y="68.5">A0</text>
<text x="273.3" y="71">PULLD</text>
<text x="95.2" y="73.5">SMP2</text>
<text x="95.2" y="76.1">SMP3</text>
<text x="132.1" y="73.5">A2</text>
<text x="132.1" y="76.1">A3</text>
<text x="100.3" y="83.7">VCC</text>
<text x="130.7" y="81.2">RC0</text>
<text x="88.9" y="88.8">EN</text>
<text x="205.7" y="88.8">A0</text>
<text x="100.3" y="91.3">RC</text>
<text x="205.7" y="93.9">A2</text>
<text x="205.7" y="91.3">A1</text>
<text x="280.7" y="90">GND</text>
<text x="280.7" y="92.6">PULLD 3</text>
<text x="205.7" y="96.4">A3</text>
<text x="205.7" y="101.5">A5</text>
<text x="205.7" y="98.9">A4</text>
<text x="313.7" y="97.7">VCK</text>
<text x="95.2" y="105.3">SMP4</text>
<text x="95.2" y="107.8">SMP5</text>
<text x="132.1" y="107.8">A5</text>
<text x="132.1" y="105.3">A4</text>
<text x="205.7" y="104">A6</text>
<text x="205.7" y="106.6">A7</text>
<text x="281.9" y="105.3">GND</text>
<text x="95.2" y="110.4">SMP6</text>
<text x="95.2" y="112.9">SMP7</text>
<text x="132.1" y="112.9">A7</text>
<text x="132.1" y="110.4">A6</text>
<text x="205.7" y="111.6">A9</text>
<text x="205.7" y="109.1">A8</text>
<text x="100.3" y="118">SET</text>
<text x="130.7" y="118">RC1</text>
<text x="205.7" y="116.7">A11</text>
<text x="205.7" y="119.3">A12</text>
<text x="205.7" y="114.2">A10</text>
<text x="243.8" y="115.4">EN</text>
<text x="100.3" y="120.5">VCC</text>
<text x="205.7" y="121.8">A13</text>
<text x="100.3" y="128.1">RC0</text>
<text x="205.7" y="129.4">VCC</text>
<text x="205.7" y="126.9">A14</text>
<text x="205.7" y="134.5">GND</text>
<text x="95.2" y="140.8">SMP8</text>
<text x="95.2" y="143.4">SMP9</text>
<text x="132.1" y="143.4">A9</text>
<text x="132.1" y="140.8">A8</text>
<text x="221" y="139.6">GND</text>
<text x="266.5" y="143.4">RC</text>
<text x="288.3" y="140.8">GND</text>
<text x="95.2" y="148.5">SMP11</text>
<text x="95.2" y="145.9">SMP10</text>
<text x="130.9" y="145.9">A10</text>
<text x="130.9" y="148.5">A11</text>
<text x="217.1" y="148.5">VCC</text>
<text x="100.3" y="153.5">SET</text>
<text x="130.7" y="153.5">RC2</text>
<text x="100.3" y="156.1">VCC</text>
<text x="208.3" y="156.1">VCK</text>
<text x="100.3" y="163.7">RC1</text>
<text x="182.9" y="170.1">VCC</text>
<text x="95.2" y="176.4">SMP12</text>
<text x="95.2" y="178.9">SMP13</text>
<text x="130.9" y="176.4">A12</text>
<text x="130.9" y="178.9">A13</text>
<text x="139.8" y="176.4">A14</text>
<text x="95.2" y="184">SMP15</text>
<text x="95.2" y="181.5">SMP14</text>
<text x="195.6" y="180.2">EN</text>
<text x="100.3" y="189.1">SET</text>
<text x="100.3" y="191.6">VCC</text>
<text x="100.3" y="199.3">RC2</text>
</g>
<g font-size="1.3" fill="#a90000">
<text x="105.4" y="68.6">15</text>
<text x="106" y="71.1">1</text>
<text x="126.3" y="71.1">2</text>
<text x="126.3" y="68.6">3</text>
<text x="105.4" y="73.6">10</text>
<text x="106" y="76.2">9</text>
<text x="126.3" y="73.6">6</text>
<text x="126.3" y="76.2">7</text>
<text x="105.4" y="81.3">11</text>
<text x="106" y="83.8">5</text>
<text x="125.7" y="81.3">13</text>
<text x="106" y="88.9">4</text>
<text x="125.7" y="86.3">12</text>
<text x="210.8" y="88.9">10</text>
<text x="221" y="86.4" transform="rotate(-90 221 86.4)">28</text>
<text x="228.6" y="88.9">11</text>
<text x="252" y="88.9">2</text>
<text x="287.6" y="87.6">1</text>
<text x="105.4" y="91.4">14</text>
<text x="211.4" y="94">8</text>
<text x="211.4" y="91.4">9</text>
<text x="228.6" y="91.4">12</text>
<text x="228.6" y="94">13</text>
<text x="251.4" y="94">11</text>
<text x="252" y="91.4">5</text>
<text x="272.3" y="95.2">4</text>
<text x="287.6" y="90.1">2</text>
<text x="287.6" y="95.2">4</text>
<text x="287.6" y="92.7">3</text>
<text x="309.8" y="95.2">10</text>
<text x="211.4" y="101.6">5</text>
<text x="211.4" y="99">6</text>
<text x="211.4" y="96.5">7</text>
<text x="228.6" y="96.5">15</text>
<text x="228.6" y="99">16</text>
<text x="228.6" y="101.6">17</text>
<text x="251.4" y="96.5">14</text>
<text x="252" y="101.6">3</text>
<text x="272.3" y="97.8">7</text>
<text x="272.3" y="100.3">9</text>
<text x="287.6" y="97.8">5</text>
<text x="287.6" y="100.3">6</text>
<text x="309.8" y="97.8">14</text>
<text x="309.8" y="100.3">17</text>
<text x="105.4" y="105.4">15</text>
<text x="106" y="107.9">1</text>
<text x="126.3" y="107.9">2</text>
<text x="126.3" y="105.4">3</text>
<text x="211.4" y="106.7">3</text>
<text x="211.4" y="104.1">4</text>
<text x="228.6" y="104.1">18</text>
<text x="228.6" y="106.7">19</text>
<text x="251.4" y="106.7">10</text>
<text x="252" y="104.1">6</text>
<text x="271.7" y="102.8">12</text>
<text x="287" y="105.4">12</text>
<text x="287" y="107.9">13</text>
<text x="287.6" y="102.8">7</text>
<text x="309.8" y="105.4">11</text>
<text x="310.4" y="102.8">8</text>
<text x="105.4" y="110.5">10</text>
<text x="106" y="113">9</text>
<text x="126.3" y="110.5">6</text>
<text x="126.3" y="113">7</text>
<text x="210.8" y="111.7">24</text>
<text x="210.8" y="109.2">25</text>
<text x="251.4" y="109.2">13</text>
<text x="252" y="113">1</text>
<text x="287" y="110.5">15</text>
<text x="287" y="113">16</text>
<text x="105.4" y="118.1">11</text>
<text x="125.7" y="118.1">13</text>
<text x="210.8" y="114.3">21</text>
<text x="210.8" y="116.8">23</text>
<text x="211.4" y="119.4">2</text>
<text x="251.4" y="115.5">15</text>
<text x="106" y="125.7">4</text>
<text x="106" y="120.6">5</text>
<text x="125.7" y="123.2">12</text>
<text x="210.8" y="121.9">26</text>
<text x="105.4" y="128.2">14</text>
<text x="210.8" y="127">27</text>
<text x="211.4" y="129.5">1</text>
<text x="210.8" y="132.1">20</text>
<text x="210.8" y="134.6">22</text>
<text x="105.4" y="140.9">15</text>
<text x="106" y="143.5">1</text>
<text x="126.3" y="143.5">2</text>
<text x="126.3" y="140.9">3</text>
<text x="221" y="139.7" transform="rotate(-90 221 139.7)">14</text>
<text x="251.4" y="140.9">2</text>
<text x="262.8" y="143.5">3</text>
<text x="105.4" y="146">10</text>
<text x="106" y="148.6">9</text>
<text x="126.3" y="146">6</text>
<text x="126.3" y="148.6">7</text>
<text x="251.4" y="146">1</text>
<text x="105.4" y="153.6">11</text>
<text x="125.7" y="153.6">13</text>
<text x="213.3" y="153.6">12</text>
<text x="221" y="151.2" transform="rotate(-90 221 151.2)">10</text>
<text x="226.6" y="153.6">9</text>
<text x="106" y="161.3">4</text>
<text x="106" y="156.2">5</text>
<text x="125.7" y="158.7">12</text>
<text x="213.3" y="156.2">11</text>
<text x="226.6" y="158.7">8</text>
<text x="105.4" y="163.8">14</text>
<text x="221" y="163.9" transform="rotate(-90 221 163.9)">13</text>
<text x="186.7" y="172.2" transform="rotate(-90 186.7 172.2)">4</text>
<text x="105.4" y="176.5">15</text>
<text x="106" y="179">1</text>
<text x="126.3" y="179">2</text>
<text x="126.3" y="176.5">3</text>
<text x="179.6" y="175.2">2</text>
<text x="179.6" y="177.8">3</text>
<text x="192.3" y="175.2">5</text>
<text x="105.4" y="181.6">10</text>
<text x="106" y="184.1">9</text>
<text x="126.3" y="181.6">6</text>
<text x="126.3" y="184.1">7</text>
<text x="186.7" y="184.9" transform="rotate(-90 186.7 184.9)">1</text>
<text x="192.3" y="180.3">6</text>
<text x="105.4" y="189.2">11</text>
<text x="106" y="191.7">5</text>
<text x="125.7" y="189.2">13</text>
<text x="106" y="196.8">4</text>
<text x="125.7" y="194.3">12</text>
<text x="105.4" y="199.4">14</text>
</g>
<g font-size="1.3" fill="#725600">
<text x="94.1" y="82.3">SET</text>
<text x="327.9" y="96.2">PCMSND</text>
<text x="167.3" y="176.2">DB0</text>
<text x="167.8" y="178.8">CTL</text>
<text x="180.1" y="188.9">MUTE</text>
</g>
<g font-size="1.3" fill="#0000c2">
<text x="292.1" y="123.9">(455 K on bootleg)</text>
<text x="139.7" y="185.4">option to connect</text>
<text x="139.7" y="187.4">a 32kB ROM (27256)</text>
<text x="139.7" y="189.5">Used by teedoff</text>
</g>
<g font-size=".9" fill="#840000">
<text x="305.5" y="115.5" transform="rotate(-90 305.5 115.5)">Semiconductor</text>
<text x="306.8" y="115" transform="rotate(-90 306.8 115)">converter</text>
</g>
</svg>
